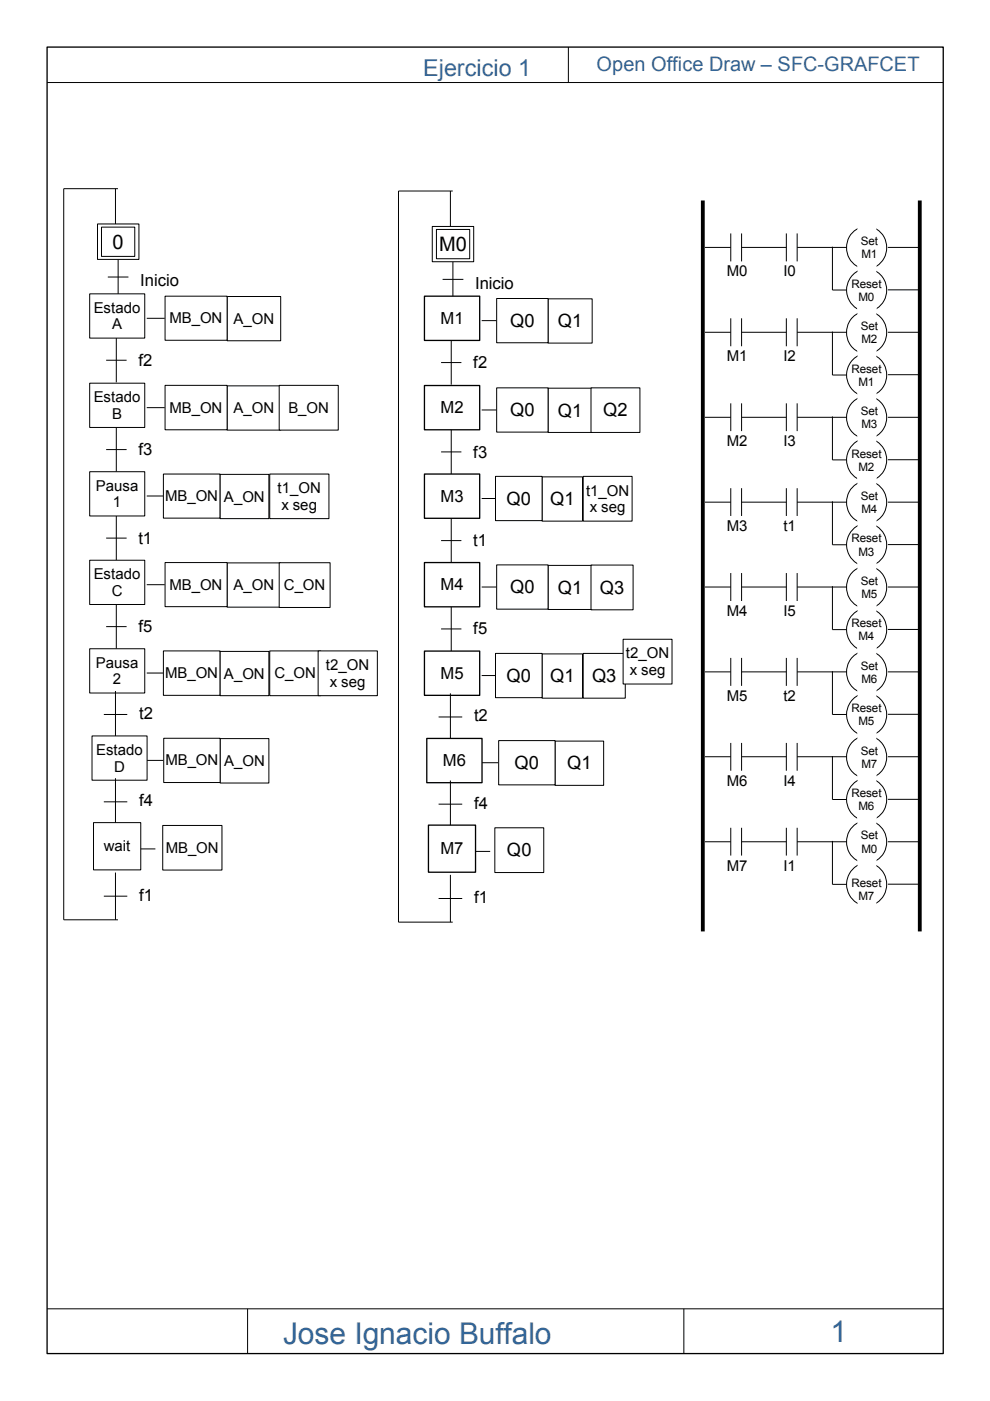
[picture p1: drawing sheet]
<svg xmlns="http://www.w3.org/2000/svg" width="210mm" height="297mm" viewBox="0 0 210 297" stroke-linecap="round" stroke-linejoin="round" font-family="sans-serif">
<path d="M10 17.5h190M120.5 10v7.5M22.9 58.7h4.3M25 55v7.5M10 277.5h190M52.5 277.5v9.5M145 277.5v9.5" fill="none" stroke="#000" stroke-width=".21"/>
<path d="M10 10h190v277h-190z" fill="none" stroke="#000" stroke-width=".28"/>
<path d="M20.7 47.5h8.8v7.5h-8.8z" fill-rule="evenodd" fill="#fff"/>
<path d="M20.7 47.5h8.8v7.5h-8.8z" fill="none" stroke="#000" stroke-width=".21"/>
<path d="M21.5 48.2h7.1v6.2h-7.1z" fill-rule="evenodd" fill="#fff"/>
<path d="M21.5 48.2h7.1v6.2h-7.1z" fill="none" stroke="#000" stroke-width=".21"/>
<path d="M19 62.3h11.7v9.4h-11.7z" fill-rule="evenodd" fill="#fff"/>
<path d="M19 62.3h11.7v9.4h-11.7zM22.5 76.4h4.3M24.7 71.7v9.4M31.1 67.5h3.8" fill="none" stroke="#000" stroke-width=".21"/>
<path d="M48.2 62.9h11.3v9.3h-11.3z" fill-rule="evenodd" fill="#fff"/>
<path d="M48.2 62.9h11.3v9.3h-11.3z" fill="none" stroke="#000" stroke-width=".21"/>
<path d="M35 62.8h13.2v9.3h-13.2z" fill-rule="evenodd" fill="#fff"/>
<path d="M35 62.8h13.2v9.3h-13.2z" fill="none" stroke="#000" stroke-width=".21"/>
<path d="M19 81.2h11.7v9.4h-11.7z" fill-rule="evenodd" fill="#fff"/>
<path d="M19 81.2h11.7v9.4h-11.7zM22.5 95.3h4.3M24.7 90.6v9.4M31.1 86.4h3.8" fill="none" stroke="#000" stroke-width=".21"/>
<path d="M48.2 81.8h11.3v9.4h-11.3z" fill-rule="evenodd" fill="#fff"/>
<path d="M48.2 81.8h11.3v9.4h-11.3z" fill="none" stroke="#000" stroke-width=".21"/>
<path d="M35 81.7h13.2v9.4h-13.2z" fill-rule="evenodd" fill="#fff"/>
<path d="M35 81.7h13.2v9.4h-13.2z" fill="none" stroke="#000" stroke-width=".21"/>
<path d="M59.2 81.7h12.5v9.5h-12.5z" fill-rule="evenodd" fill="#fff"/>
<path d="M59.2 81.7h12.5v9.5h-12.5z" fill="none" stroke="#000" stroke-width=".21"/>
<path d="M19 100h11.7v9.4h-11.7z" fill-rule="evenodd" fill="#fff"/>
<path d="M19 100h11.7v9.4h-11.7zM22.5 114.1h4.3M24.7 109.4v9.4M31.1 105.2h3.5" fill="none" stroke="#000" stroke-width=".21"/>
<path d="M46.6 100.6h10.4v9.4h-10.4z" fill-rule="evenodd" fill="#fff"/>
<path d="M46.6 100.6h10.4v9.4h-10.4z" fill="none" stroke="#000" stroke-width=".21"/>
<path d="M34.6 100.5h12v9.4h-12z" fill-rule="evenodd" fill="#fff"/>
<path d="M34.6 100.5h12v9.4h-12z" fill="none" stroke="#000" stroke-width=".21"/>
<path d="M57.2 100.5h12.5v9.5h-12.5z" fill-rule="evenodd" fill="#fff"/>
<path d="M57.2 100.5h12.5v9.5h-12.5z" fill="none" stroke="#000" stroke-width=".21"/>
<path d="M19 118.8h11.7v9.4h-11.7z" fill-rule="evenodd" fill="#fff"/>
<path d="M19 118.8h11.7v9.4h-11.7zM22.5 132.9h4.3M24.7 128.2v9.3M31.1 124h3.8" fill="none" stroke="#000" stroke-width=".21"/>
<path d="M48.2 119.3h11.3v9.4h-11.3z" fill-rule="evenodd" fill="#fff"/>
<path d="M48.2 119.3h11.3v9.4h-11.3z" fill="none" stroke="#000" stroke-width=".21"/>
<path d="M35 119.3h13.2v9.3h-13.2z" fill-rule="evenodd" fill="#fff"/>
<path d="M35 119.3h13.2v9.3h-13.2z" fill="none" stroke="#000" stroke-width=".21"/>
<path d="M57.2 138h10.8v9.5h-10.8z" fill-rule="evenodd" fill="#fff"/>
<path d="M57.2 138h10.8v9.5h-10.8z" fill="none" stroke="#000" stroke-width=".21"/>
<path d="M19 137.5h11.7v9.4h-11.7z" fill-rule="evenodd" fill="#fff"/>
<path d="M19 137.5h11.7v9.4h-11.7zM31.1 142.7h3.5" fill="none" stroke="#000" stroke-width=".21"/>
<path d="M46.6 138.1h10.4v9.4h-10.4z" fill-rule="evenodd" fill="#fff"/>
<path d="M46.6 138.1h10.4v9.4h-10.4z" fill="none" stroke="#000" stroke-width=".21"/>
<path d="M34.6 138h12v9.4h-12z" fill-rule="evenodd" fill="#fff"/>
<path d="M34.6 138h12v9.4h-12z" fill="none" stroke="#000" stroke-width=".21"/>
<path d="M67.5 138h12.5v9.5h-12.5z" fill-rule="evenodd" fill="#fff"/>
<path d="M67.5 138h12.5v9.5h-12.5zM22 151.5h5M24.5 146.5v10" fill="none" stroke="#000" stroke-width=".21"/>
<path d="M19.5 156h11.7v9.4h-11.7z" fill-rule="evenodd" fill="#fff"/>
<path d="M19.5 156h11.7v9.4h-11.7zM31.2 161.2h3.4" fill="none" stroke="#000" stroke-width=".21"/>
<path d="M46.7 156.6h10.3v9.4h-10.3z" fill-rule="evenodd" fill="#fff"/>
<path d="M46.7 156.6h10.3v9.4h-10.3z" fill="none" stroke="#000" stroke-width=".21"/>
<path d="M34.7 156.5h12v9.4h-12z" fill-rule="evenodd" fill="#fff"/>
<path d="M34.7 156.5h12v9.4h-12zM22 170h5M24.5 165v10M29.5 180h3.4" fill="none" stroke="#000" stroke-width=".21"/>
<path d="M19.8 174.4h10v10h-10z" fill-rule="evenodd" fill="#fff"/>
<path d="M19.8 174.4h10v10h-10z" fill="none" stroke="#000" stroke-width=".21"/>
<path d="M34.5 175h12.6v9.5h-12.6z" fill-rule="evenodd" fill="#fff"/>
<path d="M24.5 40v7.5M25 40h-11.5v155h11.5M93.8 59.2h4.4M96 55.5v7.5M34.5 175h12.6v9.5h-12.6zM22 190h5M24.5 185v10" fill="none" stroke="#000" stroke-width=".21"/>
<path d="M91.7 48h8.7v7.5h-8.7z" fill-rule="evenodd" fill="#fff"/>
<path d="M91.7 48h8.7v7.5h-8.7z" fill="none" stroke="#000" stroke-width=".21"/>
<path d="M92.5 48.6h7.1v6.3h-7.1z" fill-rule="evenodd" fill="#fff"/>
<path d="M92.5 48.6h7.1v6.3h-7.1z" fill="none" stroke="#000" stroke-width=".21"/>
<path d="M90 62.8h11.7v9.4h-11.7z" fill-rule="evenodd" fill="#fff"/>
<path d="M90 62.8h11.7v9.4h-11.7z" fill="none" stroke="#000" stroke-width=".28"/>
<path d="M93.5 76.9h4.3M95.7 72.2v9.4M102.1 68h3.2" fill="none" stroke="#000" stroke-width=".21"/>
<path d="M116.2 63.4h9.4v9.3h-9.4z" fill-rule="evenodd" fill="#fff"/>
<path d="M116.2 63.4h9.4v9.3h-9.4z" fill="none" stroke="#000" stroke-width=".21"/>
<path d="M105.3 63.3h10.9v9.4h-10.9z" fill-rule="evenodd" fill="#fff"/>
<path d="M105.3 63.3h10.9v9.4h-10.9z" fill="none" stroke="#000" stroke-width=".21"/>
<path d="M90 81.7h11.7v9.4h-11.7z" fill-rule="evenodd" fill="#fff"/>
<path d="M90 81.7h11.7v9.4h-11.7z" fill="none" stroke="#000" stroke-width=".28"/>
<path d="M93.5 95.8h4.3M95.7 91.1v9.4M102.1 86.9h3.2" fill="none" stroke="#000" stroke-width=".21"/>
<path d="M116.2 82.3h9.4v9.4h-9.4z" fill-rule="evenodd" fill="#fff"/>
<path d="M116.2 82.3h9.4v9.4h-9.4z" fill="none" stroke="#000" stroke-width=".21"/>
<path d="M105.3 82.2h10.9v9.4h-10.9z" fill-rule="evenodd" fill="#fff"/>
<path d="M105.3 82.2h10.9v9.4h-10.9z" fill="none" stroke="#000" stroke-width=".21"/>
<path d="M125.3 82.2h10.4v9.5h-10.4z" fill-rule="evenodd" fill="#fff"/>
<path d="M125.3 82.2h10.4v9.5h-10.4z" fill="none" stroke="#000" stroke-width=".21"/>
<path d="M90 100.5h11.7v9.4h-11.7z" fill-rule="evenodd" fill="#fff"/>
<path d="M90 100.5h11.7v9.4h-11.7z" fill="none" stroke="#000" stroke-width=".28"/>
<path d="M93.5 114.6h4.3M95.7 109.9v9.4M102.1 105.7h2.9" fill="none" stroke="#000" stroke-width=".21"/>
<path d="M114.9 101.1h8.6v9.4h-8.6z" fill-rule="evenodd" fill="#fff"/>
<path d="M114.9 101.1h8.6v9.4h-8.6z" fill="none" stroke="#000" stroke-width=".21"/>
<path d="M105.1 101h9.8v9.4h-9.8z" fill-rule="evenodd" fill="#fff"/>
<path d="M105.1 101h9.8v9.4h-9.8z" fill="none" stroke="#000" stroke-width=".21"/>
<path d="M123.6 101h10.4v9.5h-10.4z" fill-rule="evenodd" fill="#fff"/>
<path d="M123.6 101h10.4v9.5h-10.4z" fill="none" stroke="#000" stroke-width=".21"/>
<path d="M90 119.3h11.7v9.4h-11.7z" fill-rule="evenodd" fill="#fff"/>
<path d="M90 119.3h11.7v9.4h-11.7z" fill="none" stroke="#000" stroke-width=".28"/>
<path d="M93.5 133.3h4.3M95.7 128.7v9.3M102.1 124.5h3.2" fill="none" stroke="#000" stroke-width=".21"/>
<path d="M116.2 119.9h9.4v9.3h-9.4z" fill-rule="evenodd" fill="#fff"/>
<path d="M116.2 119.9h9.4v9.3h-9.4z" fill="none" stroke="#000" stroke-width=".21"/>
<path d="M105.3 119.8h10.9v9.4h-10.9z" fill-rule="evenodd" fill="#fff"/>
<path d="M105.3 119.8h10.9v9.4h-10.9z" fill="none" stroke="#000" stroke-width=".21"/>
<path d="M123.6 138.5h9v9.5h-9z" fill-rule="evenodd" fill="#fff"/>
<path d="M123.6 138.5h9v9.5h-9z" fill="none" stroke="#000" stroke-width=".21"/>
<path d="M90 138h11.7v9.4h-11.7z" fill-rule="evenodd" fill="#fff"/>
<path d="M90 138h11.7v9.4h-11.7z" fill="none" stroke="#000" stroke-width=".28"/>
<path d="M102.1 143.2h2.9" fill="none" stroke="#000" stroke-width=".21"/>
<path d="M114.9 138.6h8.6v9.4h-8.6z" fill-rule="evenodd" fill="#fff"/>
<path d="M114.9 138.6h8.6v9.4h-8.6z" fill="none" stroke="#000" stroke-width=".21"/>
<path d="M105.1 138.5h9.8v9.4h-9.8z" fill-rule="evenodd" fill="#fff"/>
<path d="M105.1 138.5h9.8v9.4h-9.8z" fill="none" stroke="#000" stroke-width=".21"/>
<path d="M132.1 135.5h10.4v9.5h-10.4z" fill-rule="evenodd" fill="#fff"/>
<path d="M132.1 135.5h10.4v9.5h-10.4zM93 152h5M95.5 147v10" fill="none" stroke="#000" stroke-width=".21"/>
<path d="M90.5 156.6h11.7v9.3h-11.7z" fill-rule="evenodd" fill="#fff"/>
<path d="M90.5 156.6h11.7v9.3h-11.7z" fill="none" stroke="#000" stroke-width=".28"/>
<path d="M102.2 161.7h3.4" fill="none" stroke="#000" stroke-width=".21"/>
<path d="M117.7 157.1h10.3v9.4h-10.3z" fill-rule="evenodd" fill="#fff"/>
<path d="M117.7 157.1h10.3v9.4h-10.3z" fill="none" stroke="#000" stroke-width=".21"/>
<path d="M105.7 157h12v9.4h-12z" fill-rule="evenodd" fill="#fff"/>
<path d="M105.7 157h12v9.4h-12zM93 170.5h5M95.5 165.5v10M100.5 180.5h3.4" fill="none" stroke="#000" stroke-width=".21"/>
<path d="M90.8 174.9h10v10h-10z" fill-rule="evenodd" fill="#fff"/>
<path d="M90.8 174.9h10v10h-10z" fill="none" stroke="#000" stroke-width=".28"/>
<path d="M104.9 175.5h10.4v9.5h-10.4z" fill-rule="evenodd" fill="#fff"/>
<path d="M95.5 40.5v7.5M96 40.5h-11.5v155h11.5M104.9 175.5h10.4v9.5h-10.4zM93 190.5h5M95.5 185.5v10" fill="none" stroke="#000" stroke-width=".21"/>
<path d="M59.2 119.3h10.8v9.5h-10.8z" fill-rule="evenodd" fill="#fff"/>
<path d="M59.2 119.3h10.8v9.5h-10.8z" fill="none" stroke="#000" stroke-width=".21"/>
<path d="M125.3 119.8h8.9v9.5h-8.9z" fill-rule="evenodd" fill="#fff"/>
<path d="M149.5 52.5h5.4M154.9 49.5v5.9M157.2 52.5h9.5M157.2 49.5v5.9M166.7 49.5v5.9M169 52.5h10.5M169 49.5v5.9M180.9 49.2a4.3 4.3 0 0 1 5.5-.2 4.3 4.3 0 0 1 1.2 5.3 4.3 4.3 0 0 1-5.3 2.4 4.3 4.3 0 0 1-2.7-5.1l.5-1.4zM188.2 52.5h7M125.3 119.8h8.9v9.5h-8.9z" fill="none" stroke="#000" stroke-width=".21"/>
<path d="M149 42.5v155M195 42.5v155" fill="none" stroke="#000" stroke-width=".81" stroke-linecap="butt"/>
<path d="M181.8 47h4v12.5h-4z" fill-rule="evenodd" fill="#fff"/>
<path d="M180.9 58.2a4.3 4.3 0 0 1 5.5-.2 4.3 4.3 0 0 1 1.2 5.3 4.2 4.2 0 0 1-4.8 2.6 4.2 4.2 0 0 1-3.3-4.4 4.8 4.8 0 0 1 1.4-3.3zM188.2 61.5h7" fill="none" stroke="#000" stroke-width=".21"/>
<path d="M181.8 56h4v12.5h-4z" fill-rule="evenodd" fill="#fff"/>
<path d="M176.5 52.3v9.2h3" fill="none" stroke="#000" stroke-width=".21"/>
<path d="M181.8 65h4v12.5h-4z" fill-rule="evenodd" fill="#fff"/>
<path d="M149.5 70.4h5.4M154.9 67.5v5.9M157.2 70.4h9.5M157.2 67.5v5.9M166.7 67.5v5.9M169 70.4h10.5M169 67.5v5.9M180.9 67.2a4.3 4.3 0 0 1 5.5-.2 4.3 4.3 0 0 1 1.2 5.3 4.2 4.2 0 0 1-5.1 2.5 4.2 4.2 0 0 1-3-4.8l.4-1.3zM188.2 70.4h7" fill="none" stroke="#000" stroke-width=".21"/>
<path d="M181.8 65h4v12.5h-4z" fill-rule="evenodd" fill="#fff"/>
<path d="M180.9 76.2a4.3 4.3 0 0 1 5.5-.2 4.3 4.3 0 0 1 1.2 5.3 4.2 4.2 0 0 1-4.8 2.6 4.2 4.2 0 0 1-3.3-4.4 4.8 4.8 0 0 1 1.4-3.3zM188.2 79.4h7" fill="none" stroke="#000" stroke-width=".21"/>
<path d="M181.8 74h4v12.5h-4z" fill-rule="evenodd" fill="#fff"/>
<path d="M176.5 70.3v9.2h3M149.5 88.5h5.4M154.9 85.5v5.9M157.2 88.5h9.5M157.2 85.5v5.9M166.7 85.5v5.9M169 88.5h10.5M169 85.5v5.9M180.9 85.1a4.3 4.3 0 0 1 5.5-.1 4.3 4.3 0 0 1 1.2 5.3 4.3 4.3 0 0 1-5.3 2.4 4.3 4.3 0 0 1-2.7-5.1l.5-1.3zM188.2 88.5h7" fill="none" stroke="#000" stroke-width=".21"/>
<path d="M181.8 83h4v12.5h-4z" fill-rule="evenodd" fill="#fff"/>
<path d="M180.9 94.2a4.3 4.3 0 0 1 5.5-.2 4.3 4.3 0 0 1 1.2 5.3 4.2 4.2 0 0 1-4.8 2.6 4.2 4.2 0 0 1-3.3-4.4 4.8 4.8 0 0 1 1.4-3.3zM188.2 97.5h7" fill="none" stroke="#000" stroke-width=".21"/>
<path d="M181.8 92h4v12.5h-4z" fill-rule="evenodd" fill="#fff"/>
<path d="M176.5 88.3v9.2h3" fill="none" stroke="#000" stroke-width=".21"/>
<path d="M181.8 101h4v12.5h-4z" fill-rule="evenodd" fill="#fff"/>
<path d="M149.5 106.5h5.4M154.9 103.5v5.9M157.2 106.5h9.5M157.2 103.5v5.9M166.7 103.5v5.9M169 106.5h10.5M169 103.5v5.9M180.9 103.2a4.3 4.3 0 0 1 5.5-.2 4.3 4.3 0 0 1 1.2 5.3 4.3 4.3 0 0 1-5.3 2.4 4.3 4.3 0 0 1-2.7-5.1l.5-1.4zM188.2 106.5h7" fill="none" stroke="#000" stroke-width=".21"/>
<path d="M181.8 101h4v12.5h-4z" fill-rule="evenodd" fill="#fff"/>
<path d="M180.9 112.1a4.3 4.3 0 0 1 5.1-.4 4.3 4.3 0 0 1 1.9 4.7 4.2 4.2 0 0 1-4.7 3.6 4.2 4.2 0 0 1-3.7-4.5 4.8 4.8 0 0 1 1.4-3.4zM188.2 115.5h7" fill="none" stroke="#000" stroke-width=".21"/>
<path d="M181.8 110h4v12.5h-4z" fill-rule="evenodd" fill="#fff"/>
<path d="M176.5 106.3v9.2h3M149.5 124.5h5.4M154.9 121.5v5.9M157.2 124.5h9.5M157.2 121.5v5.9M166.7 121.5v5.9M169 124.5h10.5M169 121.5v5.9M180.9 121.2a4.3 4.3 0 0 1 5.5-.2 4.3 4.3 0 0 1 1.2 5.3 4.3 4.3 0 0 1-5.3 2.4 4.3 4.3 0 0 1-2.7-5.1l.5-1.4zM188.2 124.5h7" fill="none" stroke="#000" stroke-width=".21"/>
<path d="M181.8 119h4v12.5h-4z" fill-rule="evenodd" fill="#fff"/>
<path d="M180.9 130.2a4.3 4.3 0 0 1 5.5-.2 4.3 4.3 0 0 1 1.2 5.3 4.2 4.2 0 0 1-4.8 2.6 4.2 4.2 0 0 1-3.3-4.4 4.8 4.8 0 0 1 1.4-3.3zM188.2 133.5h7" fill="none" stroke="#000" stroke-width=".21"/>
<path d="M181.8 128h4v12.5h-4z" fill-rule="evenodd" fill="#fff"/>
<path d="M176.5 124.3v9.2h3" fill="none" stroke="#000" stroke-width=".21"/>
<path d="M181.8 137h4v12.5h-4z" fill-rule="evenodd" fill="#fff"/>
<path d="M154.9 139.5v5.9M157.2 139.5v5.9M166.7 139.5v5.9M169 139.5v5.9M180.9 139.2a4.3 4.3 0 0 1 5.5-.2 4.3 4.3 0 0 1 1.2 5.3 4.2 4.2 0 0 1-5.1 2.5 4.2 4.2 0 0 1-3-4.8l.4-1.3zM149.5 142.5h5.4M157.2 142.5h9.5M169 142.5h10.5M188.2 142.5h7" fill="none" stroke="#000" stroke-width=".21"/>
<path d="M181.8 137h4v12.5h-4z" fill-rule="evenodd" fill="#fff"/>
<path d="M180.9 148.2a4.3 4.3 0 0 1 5.5-.2 4.3 4.3 0 0 1 1.2 5.3 4.2 4.2 0 0 1-4.6 2.6 4.2 4.2 0 0 1-3.5-3.9 4.7 4.7 0 0 1 1.4-3.8zM188.2 151.4h7" fill="none" stroke="#000" stroke-width=".21"/>
<path d="M181.8 146h4v12.5h-4z" fill-rule="evenodd" fill="#fff"/>
<path d="M154.9 157.5v5.9M157.2 157.5v5.9M166.7 157.5v5.9M169 157.5v5.9M176.5 142.3v9.2h3M180.9 157.2a4.3 4.3 0 0 1 5.5-.2 4.3 4.3 0 0 1 1.2 5.3 4.3 4.3 0 0 1-5.3 2.4 4.3 4.3 0 0 1-2.7-5.1l.5-1.3zM149.5 160.4h5.4M157.2 160.4h9.5M169 160.4h10.5M188.2 160.4h7" fill="none" stroke="#000" stroke-width=".21"/>
<path d="M181.8 155h4v12.5h-4z" fill-rule="evenodd" fill="#fff"/>
<path d="M180.9 166.2a4.3 4.3 0 0 1 5.5-.2 4.3 4.3 0 0 1 1.2 5.3 4.2 4.2 0 0 1-4.8 2.6 4.2 4.2 0 0 1-3.3-4.4 4.8 4.8 0 0 1 1.4-3.3zM188.2 169.5h7" fill="none" stroke="#000" stroke-width=".21"/>
<path d="M181.8 164h4v12.5h-4z" fill-rule="evenodd" fill="#fff"/>
<path d="M176.5 160.3v9.2h3" fill="none" stroke="#000" stroke-width=".21"/>
<path d="M181.8 173h4v12.5h-4z" fill-rule="evenodd" fill="#fff"/>
<path d="M149.5 178.5h5.4M154.9 175.5v5.9M157.2 178.5h9.5M157.2 175.5v5.9M166.7 175.5v5.9M169 178.5h10.5M169 175.5v5.9M180.9 175.2a4.3 4.3 0 0 1 5.5-.2 4.3 4.3 0 0 1 1.2 5.3 4.3 4.3 0 0 1-5.3 2.4 4.3 4.3 0 0 1-2.7-5.2l.5-1.3zM188.2 178.5h7" fill="none" stroke="#000" stroke-width=".21"/>
<path d="M181.8 173h4v12.5h-4z" fill-rule="evenodd" fill="#fff"/>
<path d="M180.9 184.1a4.3 4.3 0 0 1 5.5-.1 4.3 4.3 0 0 1 1.2 5.3 4.2 4.2 0 0 1-4.8 2.6 4.2 4.2 0 0 1-3.3-4.4 4.8 4.8 0 0 1 1.4-3.4zM188.2 187.5h7" fill="none" stroke="#000" stroke-width=".21"/>
<path d="M181.8 182h4v12.5h-4z" fill-rule="evenodd" fill="#fff"/>
<path d="M176.5 178.3v9.2h3" fill="none" stroke="#000" stroke-width=".21"/>
<g font-size="6.3" fill="#369">
<text x="60" y="284.9">Jose Ignacio Buffalo</text>
<text x="176.1" y="284.5">1</text>
</g>
<text font-size="4.9" fill="#369" x="89.7" y="16.2">Ejercicio 1</text>
<text font-size="4.2" fill="#369" x="126.5" y="15.1">Open Office Draw – SFC-GRAFCET</text>
<g font-size="4.2">
<text x="23.8" y="52.7">0</text>
<text x="93.1" y="53.2">M0</text>
</g>
<g font-size="3.9">
<text x="108.2" y="69.3">Q0</text>
<text x="118.3" y="69.4">Q1</text>
<text x="108.2" y="88.3">Q0</text>
<text x="118.3" y="88.3">Q1</text>
<text x="127.9" y="88.3">Q2</text>
<text x="107.4" y="107">Q0</text>
<text x="116.6" y="107.1">Q1</text>
<text x="108.2" y="125.8">Q0</text>
<text x="118.3" y="125.9">Q1</text>
<text x="127.2" y="125.9">Q3</text>
<text x="107.4" y="144.6">Q0</text>
<text x="116.6" y="144.6">Q1</text>
<text x="125.5" y="144.6">Q3</text>
<text x="109.1" y="163.1">Q0</text>
<text x="120.2" y="163.1">Q1</text>
<text x="107.5" y="181.6">Q0</text>
</g>
<g font-size="3.5">
<text x="29.7" y="60.7">Inicio</text>
<text x="100.8" y="61.2">Inicio</text>
<text x="93.4" y="68.7">M1</text>
<text x="29.4" y="77.6">f2</text>
<text x="100.3" y="78.1">f2</text>
<text x="93.4" y="87.6">M2</text>
<text x="29.4" y="96.5">f3</text>
<text x="100.3" y="97">f3</text>
<text x="93.4" y="106.4">M3</text>
<text x="29.4" y="115.3">t1</text>
<text x="100.3" y="115.8">t1</text>
<text x="93.4" y="125.2">M4</text>
<text x="29.4" y="134">f5</text>
<text x="100.3" y="134.5">f5</text>
<text x="93.4" y="143.9">M5</text>
<text x="29.5" y="152.5">t2</text>
<text x="100.5" y="153">t2</text>
<text x="93.9" y="162.4">M6</text>
<text x="29.5" y="171">f4</text>
<text x="100.5" y="171.4">f4</text>
<text x="93.4" y="181.1">M7</text>
<text x="29.5" y="191">f1</text>
<text x="100.5" y="191.5">f1</text>
</g>
<g font-size="3.2">
<text x="154.1" y="58.6">M0</text>
<text x="166.1" y="58.6">I0</text>
<text x="19.9" y="66.3">Estado</text>
<text x="23.8" y="69.8">A</text>
<text x="35.9" y="68.5">MB_ON</text>
<text x="49.5" y="68.7">A_ON</text>
<text x="154.1" y="76.6">M1</text>
<text x="166.1" y="76.6">I2</text>
<text x="19.9" y="85.3">Estado</text>
<text x="23.8" y="88.8">B</text>
<text x="35.9" y="87.5">MB_ON</text>
<text x="49.5" y="87.6">A_ON</text>
<text x="61.1" y="87.5">B_ON</text>
<text x="154.1" y="94.6">M2</text>
<text x="166.1" y="94.6">I3</text>
<text x="20.3" y="104">Pausa</text>
<text x="24" y="107.6">1</text>
<text x="35" y="106.3">MB_ON</text>
<text x="47.5" y="106.4">A_ON</text>
<text x="58.8" y="104.6">t1_ON</text>
<text x="124.2" y="105.1">t1_ON</text>
<text x="59.7" y="108.1">x seg</text>
<text x="125.1" y="108.6">x seg</text>
<text x="154.1" y="112.6">M3</text>
<text x="166.1" y="112.6">t1</text>
<text x="19.9" y="122.8">Estado</text>
<text x="35.9" y="125">MB_ON</text>
<text x="49.5" y="125.1">A_ON</text>
<text x="60.2" y="125.1">C_ON</text>
<text x="23.7" y="126.3">C</text>
<text x="154.1" y="130.6">M4</text>
<text x="166.1" y="130.6">I5</text>
<text x="20.3" y="141.6">Pausa</text>
<text x="35" y="143.8">MB_ON</text>
<text x="47.5" y="143.9">A_ON</text>
<text x="58.2" y="143.8">C_ON</text>
<text x="69.1" y="142.1">t2_ON</text>
<text x="132.7" y="139.6">t2_ON</text>
<text x="133.5" y="143.1">x seg</text>
<text x="24" y="145.1">2</text>
<text x="69.9" y="145.6">x seg</text>
<text x="154.1" y="148.6">M5</text>
<text x="166.1" y="148.6">t2</text>
<text x="20.4" y="160.1">Estado</text>
<text x="24.2" y="163.6">D</text>
<text x="35.1" y="162.3">MB_ON</text>
<text x="47.5" y="162.4">A_ON</text>
<text x="154.1" y="166.6">M6</text>
<text x="166.1" y="166.6">I4</text>
<text x="22" y="180.5">wait</text>
<text x="35.2" y="180.8">MB_ON</text>
<text x="154.1" y="184.6">M7</text>
<text x="166.1" y="184.6">I1</text>
</g>
<g font-size="2.5">
<text x="182.5" y="52">Set</text>
<text x="182.7" y="54.8">M1</text>
<text x="180.5" y="61">Reset</text>
<text x="182" y="63.8">M0</text>
<text x="182.5" y="70">Set</text>
<text x="182.7" y="72.8">M2</text>
<text x="180.5" y="79">Reset</text>
<text x="182" y="81.8">M1</text>
<text x="182.5" y="88">Set</text>
<text x="182.7" y="90.8">M3</text>
<text x="180.5" y="97">Reset</text>
<text x="182" y="99.8">M2</text>
<text x="182.5" y="106">Set</text>
<text x="182.7" y="108.8">M4</text>
<text x="180.5" y="115">Reset</text>
<text x="182" y="117.8">M3</text>
<text x="182.5" y="124">Set</text>
<text x="182.7" y="126.8">M5</text>
<text x="180.5" y="133">Reset</text>
<text x="182" y="135.8">M4</text>
<text x="182.5" y="142">Set</text>
<text x="182.7" y="144.8">M6</text>
<text x="180.5" y="151">Reset</text>
<text x="182" y="153.8">M5</text>
<text x="182.5" y="160">Set</text>
<text x="182.7" y="162.8">M7</text>
<text x="180.5" y="169">Reset</text>
<text x="182" y="171.8">M6</text>
<text x="182.5" y="178">Set</text>
<text x="182.7" y="180.8">M0</text>
<text x="180.5" y="188">Reset</text>
<text x="182" y="190.8">M7</text>
</g>
</svg>
